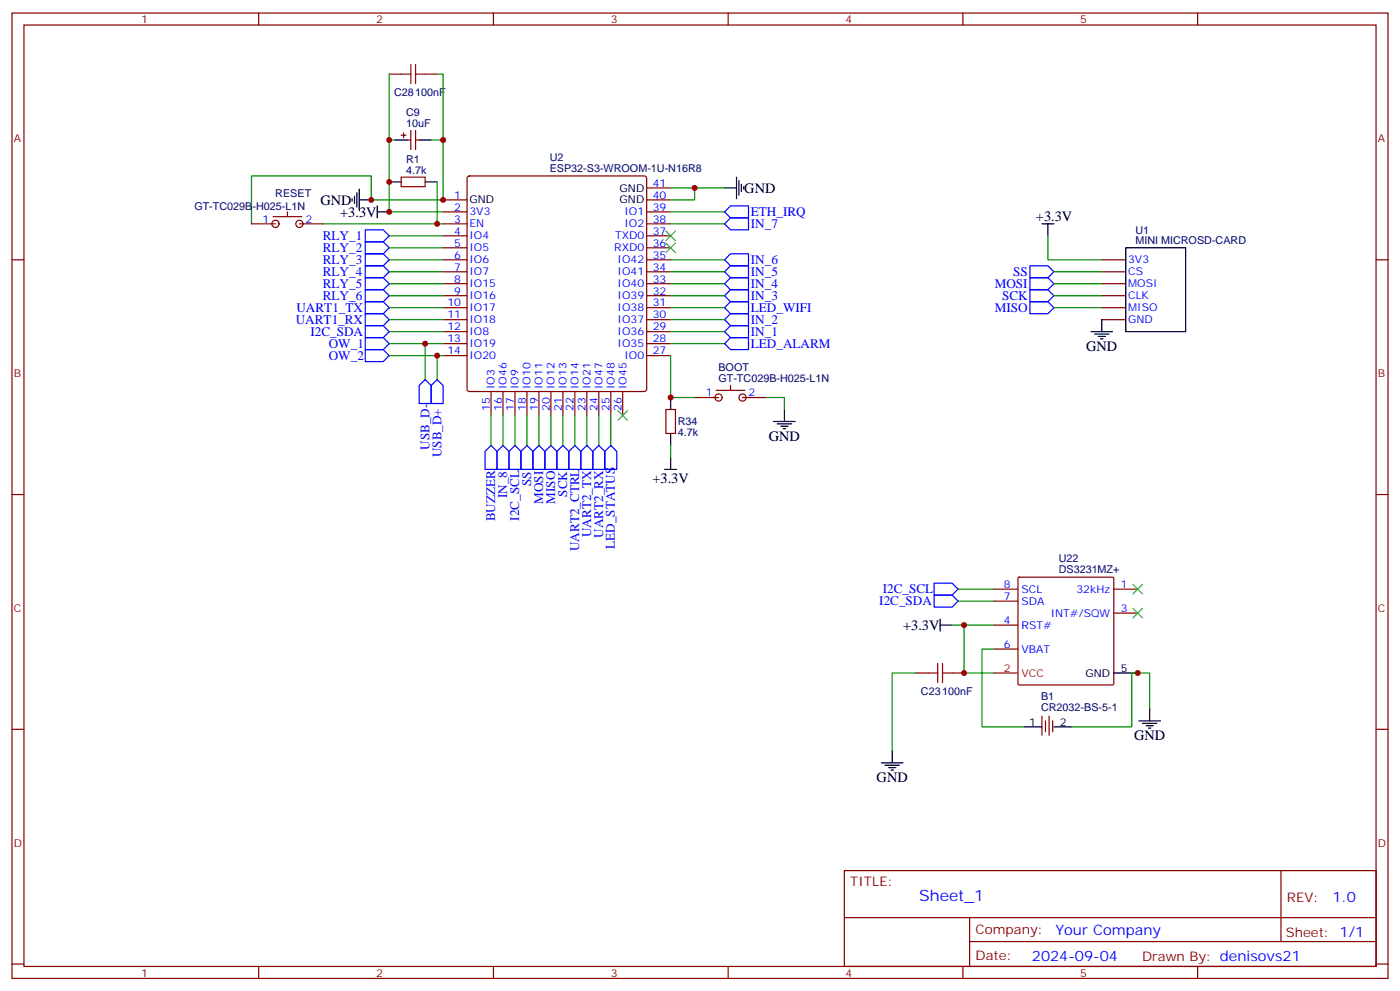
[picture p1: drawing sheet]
<svg xmlns="http://www.w3.org/2000/svg" width="412mm" height="292mm" viewBox="0 0 412 292" stroke-linecap="round" stroke-linejoin="round" font-family="sans-serif">
<g fill="none" stroke="#870000" stroke-width=".35">
<path d="M3.5 3.8h405.4v284.4h-405.4zM7.1 7.4h398.2v277.3h-398.2zM76.2 3.8v3.6M145.3 3.8v3.6M214.5 3.8v3.6M283.6 3.8v3.6M352.8 3.8v3.6M114.7 21.8h3.5M118.2 39.8h1.4M118.9 39.1v1.4M121 38.4v5.7M122.4 38.4v5.7"/>
<path d="M125.2 21.8h3.6M118.2 52.2h7v2.8h-7zM119.9 41.2h1.1M122.4 41.2h1.1M130.5 58.9h7.1M137.8 52l.5-.2h51.5l.5 .2 .2 .5v62.1l-.2 .5-.5 .2h-51.5l-.5-.2-.2-.5v-62.1zM190.5 55.4h7.1M190.5 58.9h7.1M3.5 76.5h3.6M74.1 65.9h7M80.4 63.8h8.5M84.7 62.4v1.4"/>
<path d="M88.2 65.9h7M130.5 76.5h7.1M130.5 73h7.1M130.5 69.5h7.1M130.5 65.9h7.1M130.5 62.4h7.1M190.5 76.5h7.1M190.5 73h7.1M190.5 69.5h7.1M190.5 65.9h7.1M190.5 62.4h7.1M324.6 76.5h7"/>
<path d="M405.3 76.5h3.6M130.5 80h7.1M130.5 83.6h7.1M130.5 87.1h7.1M130.5 90.6h7.1M130.5 94.2h7.1M130.5 97.7h7.1M190.5 80h7.1M190.5 83.6h7.1M190.5 87.1h7.1M190.5 90.6h7.1M190.5 94.2h7.1"/>
<path d="M190.5 97.7h7.1M324.6 80h7M324.6 83.6h7M324.6 87.1h7M324.6 90.6h7M324.6 94.2h7M130.5 104.7h7.1M130.5 101.2h7.1M144.6 115.3v7.1M148.2 115.3v7.1M151.7 115.3v7.1M155.2 115.3v7.1"/>
<path d="M158.7 115.3v7.1M162.3 115.3v7.1M165.8 115.3v7.1M169.3 115.3v7.1M172.9 115.3v7.1M176.4 115.3v7.1M179.9 115.3v7.1M183.4 115.3v7.1M190.5 104.7h7.1M190.5 101.2h7.1M204.6 117.1h7.1M211 115h8.4"/>
<path d="M215.2 113.6v1.4M218.7 117.1h7.1M196.1 120.6h2.9v7.1h-2.9zM3.5 145.7h3.6M405.3 145.7h3.6M292.8 173.5h7.1M292.8 177.1h7.1M299.9 170.2l.3-.2h27.5l.3 .2 .1 31.2-.2 .3-27.7 .1-.3-.2zM328.1 173.5h7M269.9 198.2h3.5M280.5 198.2h3.5M292.8 184.1h7.1"/>
<path d="M292.8 191.2h7.1M328.1 180.6h7M3.5 214.8h3.6M306.9 210.9v5.7M308 212.3v3.2M309 210.9v5.7M310.1 212.3v3.2M405.3 214.8h3.6M248.7 256.4h156.6v28.3h-156.6zM377.3 256.5v20.8M248.7 270.3h156.5M285.6 277.3h119.6"/>
<path d="M285.6 270.3v14.1M3.5 284h3.6M76.2 284.7v3.5M145.3 284.7v3.5M214.5 284.7v3.5M283.6 284.7v3.5M352.8 284.7v3.5M405.3 284h3.6"/>
<circle cx="81.1" cy="65.9" r="1.06"/>
<circle cx="88.2" cy="65.9" r="1.06"/>
<circle cx="211.7" cy="117.1" r="1.06"/>
<circle cx="218.7" cy="117.1" r="1.06"/>
</g>
<g fill="none" stroke="#000" stroke-width=".35">
<path d="M103.7 58.5v.7M104.4 57.8v2.1M105.1 56.8v4.2M105.8 58.9h3.6M105.8 55.7v6.4M114.7 53.6h3.5M116.4 41.2h3.5M123.5 41.2h3.5M125.2 53.6h3.6M213.4 55.4h3.6M217 52.2v6.3M217.7 53.2v4.3"/>
<path d="M218.4 54.3v2.1M219.1 55v.7M111.1 62.4h3.6M111.1 60.6v3.6M306.9 65.9h3.5M308.7 65.9v3.6M331.6 73h17.6v24.7h-17.6zM321.4 97.7h6.3M322.4 98.4h4.3M323.5 99.1h2.1M324.2 99.8h.7M324.6 94.2v3.5"/>
<path d="M197.6 117.1v3.5M195.8 138.3h3.5M197.6 127.7v3.5M197.6 134.7v3.6M227.9 124.1h6.3M229 124.8h4.2M230 125.6h2.1M230.7 126.3h.7M231.1 120.6v3.5M276.9 184.1h3.6M276.9 182.4v3.5M328.1 198.2h7"/>
<path d="M301.6 214.1h5.3M310.4 214.1h5.3M335.5 212.3h6.3M336.5 213h4.3M337.6 213.7h2.1M338.3 214.5h.7M338.7 208.8v3.5M259.6 224.7h6.4M260.7 225.4h4.2M261.8 226.1h2.1M262.5 226.8h.7M262.8 221.2v3.5"/>
</g>
<g fill="none" stroke="#00f" stroke-width=".35">
<path d="M107.6 78.3h5.3l1.8 1.7-1.8 1.8h-5.3zM107.6 74.8h5.3l1.8 1.7-1.8 1.8h-5.3zM107.6 71.2h5.3l1.8 1.8-1.8 1.8h-5.3zM107.6 67.7h5.3l1.8 1.8-1.8 1.7h-5.3zM213.4 76.5l1.8-1.7h5.3v3.5h-5.3zM213.4 65.9l1.8-1.7h5.3v3.5h-5.3zM213.4 62.4l1.8-1.8h5.3v3.6h-5.3zM303.4 78.3h5.3l1.7 1.7-1.7 1.8h-5.3zM107.6 99.4h5.3l1.8 1.8-1.8 1.8h-5.3zM107.6 85.3h5.3l1.8 1.8-1.8 1.8h-5.3zM107.6 81.8h5.3l1.8 1.8-1.8 1.7h-5.3zM107.6 88.9h5.3l1.8 1.7-1.8 1.8h-5.3z"/>
<path d="M107.6 92.4h5.3l1.8 1.8-1.8 1.7h-5.3zM107.6 95.9h5.3l1.8 1.8-1.8 1.7h-5.3zM213.4 97.7l1.8-1.8h5.3v3.5h-5.3zM213.4 94.2l1.8-1.8h5.3v3.5h-5.3zM213.4 80l1.8-1.7h5.3v3.5h-5.3zM213.4 83.6l1.8-1.8h5.3v3.5h-5.3zM213.4 87.1l1.8-1.8h5.3v3.6h-5.3zM213.4 90.6l1.8-1.7h5.3v3.5h-5.3zM303.4 88.9h5.3l1.7 1.7-1.7 1.8h-5.3zM303.4 81.8h5.3l1.7 1.8-1.7 1.7h-5.3zM303.4 85.3h5.3l1.7 1.8-1.7 1.8h-5.3zM107.6 103h5.3l1.8 1.7-1.8 1.8h-5.3z"/>
<path d="M123.5 113.6l1.7-1.8 1.8 1.8v5.3h-3.5zM127 113.6l1.8-1.8 1.7 1.8v5.3h-3.5zM213.4 101.2l1.8-1.8h5.3v3.6h-5.3zM144.6 131.2l1.8 1.8v5.3h-3.5v-5.3zM148.2 131.2l1.7 1.8v5.3h-3.5v-5.3zM151.7 131.2l1.8 1.8v5.3h-3.6v-5.3zM155.2 131.2l1.8 1.8v5.3h-3.5v-5.3zM158.7 131.2l1.8 1.8v5.3h-3.5v-5.3zM162.3 131.2l1.7 1.8v5.3h-3.5v-5.3zM165.8 131.2l1.8 1.8v5.3h-3.6v-5.3zM169.3 131.2l1.8 1.8v5.3h-3.5v-5.3zM171.1 133l1.8-1.8 1.7 1.8v5.3h-3.5z"/>
<path d="M174.6 133l1.8-1.8 1.8 1.8v5.3h-3.6zM179.9 131.2l1.8 1.8v5.3h-3.5v-5.3zM275.2 171.8h5.3l1.7 1.7-1.7 1.8h-5.3zM275.2 175.3h5.3l1.7 1.8-1.7 1.7h-5.3z"/>
</g>
<g fill="none" stroke="#008700" stroke-width=".35">
<path d="M114.7 21.8v19.4M128.8 21.8h1.7v19.4M116.4 41.2h-1.7v21.2h15.8M127 41.2h3.5v17.7h-21.1v-7.1h-35.3v14.1M128.8 53.6v12.3h1.7M197.6 55.4h15.8M204.6 55.4v3.5h-7M95.2 65.9h33.6M114.7 76.5h15.8M114.7 73h15.8M114.7 69.5h15.8M197.6 76.5h15.8"/>
<path d="M197.6 65.9h15.8M197.6 62.4h15.8M308.7 69.5v7h15.9M114.7 80h15.8M114.7 90.6h15.8M114.7 83.6h15.8M114.7 87.1h15.8M114.7 97.7h15.8M114.7 94.2h15.8M197.6 80h15.8M197.6 90.6h15.8M197.6 83.6h15.8"/>
<path d="M197.6 87.1h15.8M197.6 97.7h15.8M197.6 94.2h15.8M310.4 80h14.2M310.4 90.6h14.2M310.4 83.6h14.2M310.4 87.1h14.2M114.7 101.2h15.8M114.7 104.7h15.8M125.2 101.2v10.6M128.8 104.7v7.1M197.6 104.7v12.4h7"/>
<path d="M197.6 101.2h15.8M225.8 117.1h5.3v3.5M144.6 122.4v8.8M148.2 122.4v8.8M151.7 122.4v8.8M155.2 122.4v8.8M158.7 122.4v8.8M162.3 122.4v8.8M165.8 122.4v8.8M169.3 122.4v8.8M172.9 122.4v8.8M176.4 122.4v8.8"/>
<path d="M179.9 122.4v8.8M197.6 131.2v3.5M282.2 173.5h10.6M282.2 177.1h10.6M269.9 198.2h-7.1v23M280.5 184.1h12.3M284 184.1v14.1h8.8M292.8 191.2h-3.5v22.9h12.3M338.7 208.8v-10.6h-5.3v15.9h-17.7"/>
</g>
<path d="M196.1 68.1l2.9 2.8M196.1 71.6l2.9 2.8M199 68.1l-2.9 2.8M199 71.6l-2.9 2.8M182 121l2.9 2.8M184.9 121l-2.9 2.8M333.7 179.2l2.8 2.8M333.7 172.1l2.8 2.8M336.5 179.2l-2.8 2.8M336.5 172.1l-2.8 2.8" fill="none" stroke="#3c3" stroke-width=".35"/>
<path d="M292.8 198.2h7.1" fill="none" stroke="#f00" stroke-width=".35"/>
<path d="M121 19v5.7M122.4 19v5.7M118.2 21.8h2.8M122.4 21.8h2.8M273.4 198.2h2.8M276.2 195.4v5.6M277.6 198.2h2.9M277.6 195.4v5.6" fill="none" stroke="#a10000" stroke-width=".35"/>
<g fill="#c00">
<circle cx="204.6" cy="55.4" r=".88"/>
<circle cx="114.7" cy="62.4" r=".88"/>
<circle cx="114.7" cy="53.6" r=".88"/>
<circle cx="130.5" cy="58.9" r=".88"/>
<circle cx="284" cy="184.1" r=".88"/>
<circle cx="335.1" cy="198.2" r=".88"/>
<circle cx="284" cy="198.2" r=".88"/>
<circle cx="128.8" cy="104.7" r=".88"/>
<circle cx="125.2" cy="101.2" r=".88"/>
<circle cx="114.7" cy="41.2" r=".88"/>
<circle cx="130.5" cy="41.2" r=".88"/>
<circle cx="197.6" cy="117.1" r=".88"/>
<circle cx="128.8" cy="65.9" r=".88"/>
<circle cx="109.4" cy="58.9" r=".88"/>
</g>
<text font-size="4.6" fill="#00f" x="270.8" y="265.5">Sheet_1</text>
<g font-size="4.2">
<text x="219.3" y="56.8">GND</text>
<text x="94.4" y="60.3">GND</text>
<text x="100.2" y="63.9">+3.3V</text>
<text x="305.2" y="65.2">+3.3V</text>
<text x="320" y="103.3">GND</text>
<text x="226.5" y="129.8">GND</text>
<text x="192.2" y="142.2">+3.3V</text>
<text x="266" y="185.5">+3.3V</text>
<text x="334.1" y="218">GND</text>
<text x="258.2" y="230.3">GND</text>
</g>
<g font-size="4.2" fill="#00f">
<text x="392.5" y="265.7">1.0</text>
<text x="310.9" y="275.3">Your Company</text>
<text x="304" y="283.1">2024-09-04</text>
</g>
<g font-size="3.9" fill="#00f">
<text x="221.2" y="63.7">ETH_IRQ</text>
<text x="95.1" y="70.7">RLY_1</text>
<text x="221.2" y="67.2">IN_7</text>
<text x="95.1" y="77.8">RLY_3</text>
<text x="95.1" y="74.3">RLY_2</text>
<text x="221.2" y="77.8">IN_6</text>
<text x="95.1" y="81.3">RLY_4</text>
<text x="221.2" y="81.3">IN_5</text>
<text x="298.4" y="81.3">SS</text>
<text x="95.1" y="88.4">RLY_6</text>
<text x="95.1" y="84.8">RLY_5</text>
<text x="221.2" y="84.9">IN_4</text>
<text x="221.2" y="88.4">IN_3</text>
<text x="293" y="84.8">MOSI</text>
<text x="295.2" y="88.3">SCK</text>
<text x="87.1" y="95.4">UART1_RX</text>
<text x="87.3" y="91.9">UART1_TX</text>
<text x="221.2" y="95.5">IN_2</text>
<text x="221.2" y="91.9">LED_WIFI</text>
<text x="293" y="91.9">MISO</text>
<text x="91.4" y="98.9">I2C_SDA</text>
<text x="221.2" y="99">IN_1</text>
<text x="96.9" y="102.5">OW_1</text>
<text x="96.9" y="106">OW_2</text>
<text x="221.2" y="102.5">LED_ALARM</text>
<text x="126.5" y="132.5" transform="rotate(-90 126.5 132.5)">USB_D-</text>
<text x="130" y="134.7" transform="rotate(-90 130 134.7)">USB_D+</text>
<text x="156.5" y="143.1" transform="rotate(-90 156.5 143.1)">SS</text>
<text x="149.4" y="146.7" transform="rotate(-90 149.4 146.7)">IN_8</text>
<text x="160" y="148.4" transform="rotate(-90 160 148.4)">MOSI</text>
<text x="163.5" y="148.4" transform="rotate(-90 163.5 148.4)">MISO</text>
<text x="167" y="146.3" transform="rotate(-90 167 146.3)">SCK</text>
<text x="145.9" y="153.6" transform="rotate(-90 145.9 153.6)">BUZZER</text>
<text x="152.9" y="153.4" transform="rotate(-90 152.9 153.4)">I2C_SCL</text>
<text x="174.2" y="158.2" transform="rotate(-90 174.2 158.2)">UART2_TX</text>
<text x="177.7" y="158.3" transform="rotate(-90 177.7 158.3)">UART2_RX</text>
<text x="181.2" y="161.7" transform="rotate(-90 181.2 161.7)">LED_STATUS</text>
<text x="170.6" y="162.4" transform="rotate(-90 170.6 162.4)">UART2_CTRL</text>
<text x="259" y="178.3">I2C_SDA</text>
<text x="260" y="174.8">I2C_SCL</text>
</g>
<g font-size="3.9" fill="#800">
<text x="250.5" y="261">TITLE:</text>
<text x="379.1" y="265.7">REV:</text>
<text x="287.4" y="275.2">Company:</text>
<text x="378.7" y="275.8">Sheet: 1/1</text>
<text x="287.4" y="282.9">Date:</text>
<text x="336.4" y="283">Drawn By: denisovs21</text>
</g>
<g font-size="3.2" fill="#800">
<text x="41.6" y="6.8">1</text>
<text x="110.8" y="6.8">2</text>
<text x="179.9" y="6.8">3</text>
<text x="249.1" y="6.8">4</text>
<text x="318.2" y="6.8">5</text>
<text x="4.1" y="41.9">A</text>
<text x="405.9" y="41.9">A</text>
<text x="4.1" y="111.1">B</text>
<text x="405.9" y="111.1">B</text>
<text x="4.1" y="180.2">C</text>
<text x="405.9" y="180.2">C</text>
<text x="4.1" y="249.4">D</text>
<text x="405.9" y="249.4">D</text>
<text x="41.6" y="287.7">1</text>
<text x="110.8" y="287.7">2</text>
<text x="179.9" y="287.7">3</text>
<text x="249.1" y="287.7">4</text>
<text x="318.2" y="287.7">5</text>
</g>
<g font-size="3.2" fill="#000080">
<text x="116.1" y="28.3">C28100nF</text>
<text x="119.6" y="34.2">C9</text>
<text x="119.6" y="37.4">10uF</text>
<text x="119.6" y="48">R1</text>
<text x="161.9" y="47.5">U2</text>
<text x="119.6" y="51.1">4.7k</text>
<text x="161.9" y="50.6">ESP32-S3-WROOM-1U-N16R8</text>
<text x="81.1" y="58">RESET</text>
<text x="57.2" y="61.8">GT-TC029B-H025-L1N</text>
<text x="334.4" y="71.9">MINI MICROSD-CARD</text>
<text x="334.4" y="68.8">U1</text>
<text x="211.6" y="112.4">GT-TC029B-H025-L1N</text>
<text x="211.6" y="109.2">BOOT</text>
<text x="199.7" y="125.3">R34</text>
<text x="199.7" y="128.5">4.7k</text>
<text x="311.9" y="165.6">U22</text>
<text x="311.9" y="168.8">DS3231MZ+</text>
<text x="271.3" y="204.7">C23100nF</text>
<text x="306.7" y="209.3">CR2032-BS-5-1</text>
<text x="306.7" y="206.2">B1</text>
</g>
<g font-size="3.2" fill="#00f">
<text x="133.8" y="58.5">1</text>
<text x="192.3" y="55">41</text>
<text x="192.3" y="58.5">40</text>
<text x="77.4" y="65.6">1</text>
<text x="90" y="65.6">2</text>
<text x="133.8" y="65.6">3</text>
<text x="133.8" y="62.1">2</text>
<text x="138.3" y="63.5">3V3</text>
<text x="183.9" y="63.5">IO1</text>
<text x="192.3" y="65.6">38</text>
<text x="192.3" y="62.1">39</text>
<text x="133.8" y="69.1">4</text>
<text x="138.3" y="70.5">IO4</text>
<text x="138.3" y="67">EN</text>
<text x="181.2" y="70.5">TXD0</text>
<text x="183.9" y="67">IO2</text>
<text x="192.3" y="69.1">37</text>
<text x="133.8" y="76.2">6</text>
<text x="133.8" y="72.6">5</text>
<text x="138.3" y="77.6">IO6</text>
<text x="138.3" y="74">IO5</text>
<text x="181" y="74">RXD0</text>
<text x="181.9" y="77.6">IO42</text>
<text x="192.3" y="76.2">35</text>
<text x="192.3" y="72.6">36</text>
<text x="332.3" y="77.6">3V3</text>
<text x="133.8" y="83.2">8</text>
<text x="133.8" y="79.7">7</text>
<text x="138.3" y="81.1">IO7</text>
<text x="181.9" y="81.1">IO41</text>
<text x="192.3" y="83.2">33</text>
<text x="192.3" y="79.7">34</text>
<text x="332.3" y="81.1">CS</text>
<text x="133.8" y="86.7">9</text>
<text x="138.3" y="88.2">IO16</text>
<text x="138.3" y="84.6">IO15</text>
<text x="181.9" y="88.2">IO39</text>
<text x="181.9" y="84.6">IO40</text>
<text x="192.3" y="86.7">32</text>
<text x="332.3" y="84.6">MOSI</text>
<text x="332.3" y="88.2">CLK</text>
<text x="131.8" y="93.8">11</text>
<text x="131.8" y="90.3">10</text>
<text x="138.3" y="95.2">IO18</text>
<text x="138.3" y="91.7">IO17</text>
<text x="181.9" y="95.2">IO37</text>
<text x="181.9" y="91.7">IO38</text>
<text x="192.3" y="93.8">30</text>
<text x="192.3" y="90.3">31</text>
<text x="332.3" y="91.7">MISO</text>
<text x="332.3" y="95.2">GND</text>
<text x="131.8" y="100.9">13</text>
<text x="131.8" y="97.3">12</text>
<text x="138.3" y="98.7">IO8</text>
<text x="181.9" y="98.7">IO36</text>
<text x="192.3" y="100.9">28</text>
<text x="192.3" y="97.3">29</text>
<text x="131.8" y="104.4">14</text>
<text x="138.3" y="105.8">IO20</text>
<text x="138.3" y="102.3">IO19</text>
<text x="181.9" y="102.3">IO35</text>
<text x="183.9" y="105.8">IO0</text>
<text x="192.3" y="104.4">27</text>
<text x="145.7" y="114.6" transform="rotate(-90 145.7 114.6)">IO3</text>
<text x="149.2" y="114.6" transform="rotate(-90 149.2 114.6)">IO46</text>
<text x="152.8" y="114.6" transform="rotate(-90 152.8 114.6)">IO9</text>
<text x="156.3" y="114.6" transform="rotate(-90 156.3 114.6)">IO10</text>
<text x="159.8" y="114.6" transform="rotate(-90 159.8 114.6)">IO11</text>
<text x="163.3" y="114.6" transform="rotate(-90 163.3 114.6)">IO12</text>
<text x="166.9" y="114.6" transform="rotate(-90 166.9 114.6)">IO13</text>
<text x="170.4" y="114.6" transform="rotate(-90 170.4 114.6)">IO14</text>
<text x="173.9" y="114.6" transform="rotate(-90 173.9 114.6)">IO21</text>
<text x="177.4" y="114.6" transform="rotate(-90 177.4 114.6)">IO47</text>
<text x="181" y="114.6" transform="rotate(-90 181 114.6)">IO48</text>
<text x="184.5" y="114.6" transform="rotate(-90 184.5 114.6)">IO45</text>
<text x="207.9" y="116.7">1</text>
<text x="220.5" y="116.7">2</text>
<text x="144.3" y="121.1" transform="rotate(-90 144.3 121.1)">15</text>
<text x="147.8" y="121.1" transform="rotate(-90 147.8 121.1)">16</text>
<text x="151.3" y="121.1" transform="rotate(-90 151.3 121.1)">17</text>
<text x="154.9" y="121.1" transform="rotate(-90 154.9 121.1)">18</text>
<text x="158.4" y="121.1" transform="rotate(-90 158.4 121.1)">19</text>
<text x="161.9" y="121.1" transform="rotate(-90 161.9 121.1)">20</text>
<text x="165.5" y="121.1" transform="rotate(-90 165.5 121.1)">21</text>
<text x="169" y="121.1" transform="rotate(-90 169 121.1)">22</text>
<text x="172.5" y="121.1" transform="rotate(-90 172.5 121.1)">23</text>
<text x="176" y="121.1" transform="rotate(-90 176 121.1)">24</text>
<text x="179.6" y="121.1" transform="rotate(-90 179.6 121.1)">25</text>
<text x="183.1" y="121.1" transform="rotate(-90 183.1 121.1)">26</text>
<text x="295.7" y="173.2">8</text>
<text x="330.2" y="173.2">1</text>
<text x="295.7" y="176.7">7</text>
<text x="300.9" y="178.1">SDA</text>
<text x="300.9" y="174.6">SCL</text>
<text x="317.1" y="174.6">32kHz</text>
<text x="295.7" y="183.8">4</text>
<text x="300.9" y="185.2">RST#</text>
<text x="309.5" y="181.6">INT#/SQW</text>
<text x="330.2" y="180.2">3</text>
<text x="295.7" y="190.8">6</text>
<text x="300.9" y="192.2">VBAT</text>
</g>
<g font-size="3.2">
<text x="138.3" y="59.9">GND</text>
<text x="182.5" y="56.4">GND</text>
<text x="182.5" y="59.9">GND</text>
<text x="330.2" y="197.9">5</text>
<text x="319.7" y="199.3">GND</text>
<text x="303.1" y="213.7">1</text>
<text x="312.2" y="213.7">2</text>
</g>
<g font-size="3.2" fill="#f00">
<text x="295.7" y="197.9">2</text>
<text x="300.9" y="199.3">VCC</text>
</g>
</svg>
